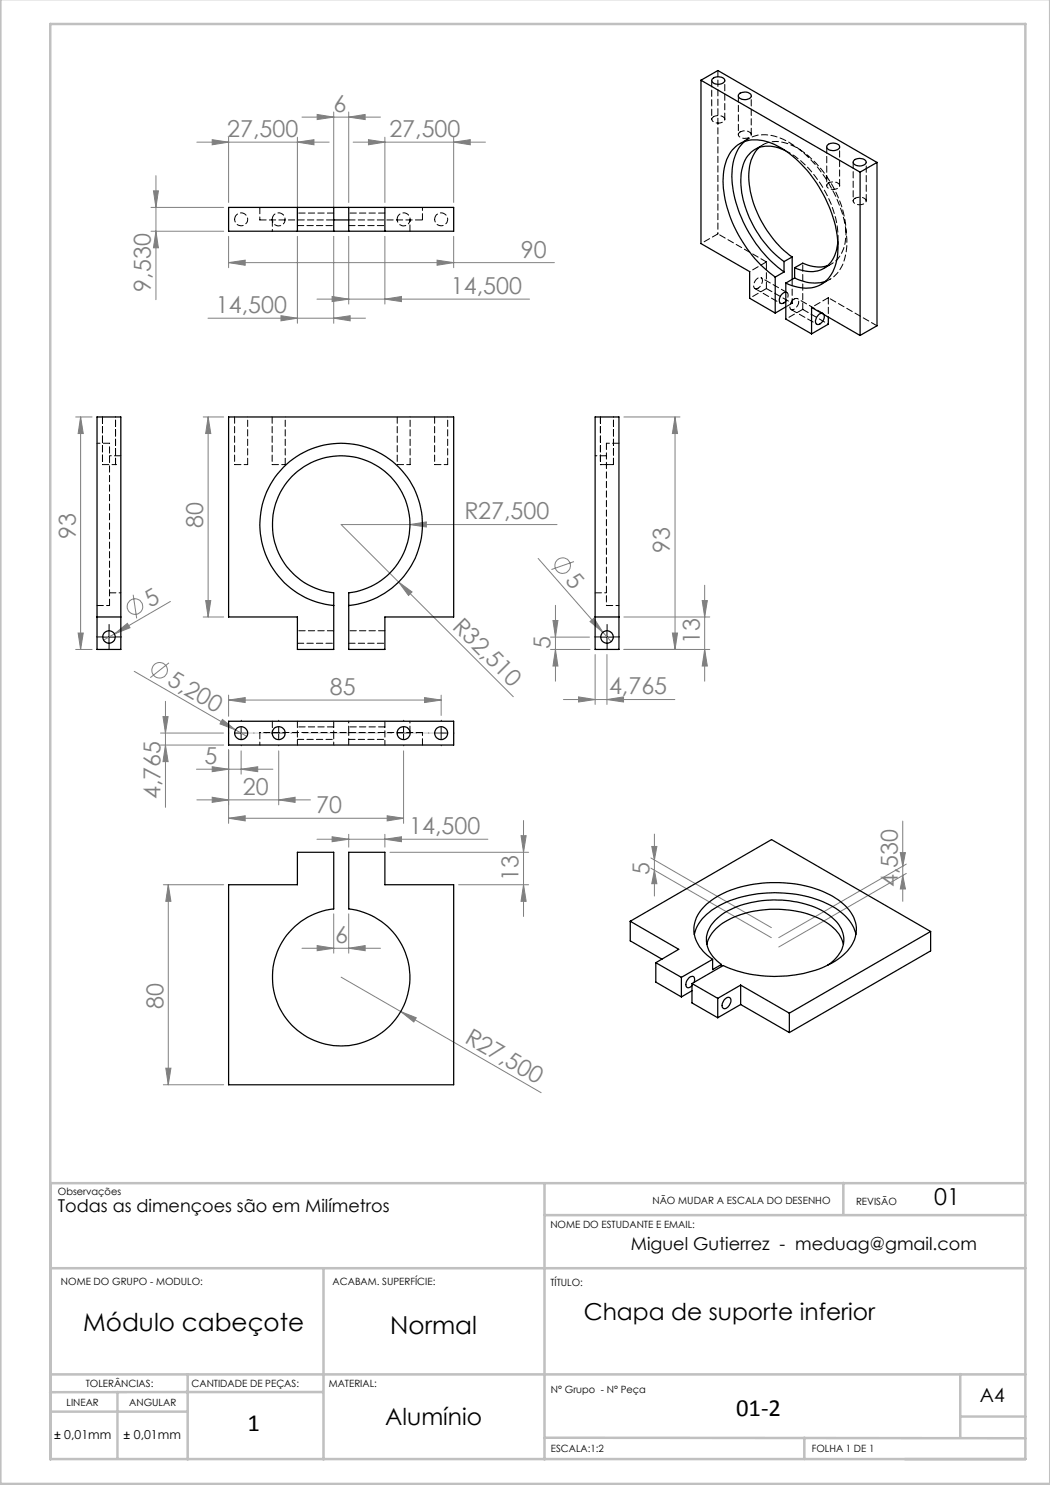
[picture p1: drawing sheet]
<svg xmlns="http://www.w3.org/2000/svg" width="210mm" height="297mm" viewBox="0 0 210 297" stroke-linecap="round" stroke-linejoin="round" font-family="sans-serif">
<g fill="none" stroke="#808080" stroke-width=".2">
<path d="M30.7 38.2h1l-.5 3.3zM31.2 35.1v24.8M39.4 28.4h26.4M42.4 27.9l3.3 .5-3.3 .6zM45.7 27.4v13.1M59.5 28.4l3.3-.5v1.1zM59.5 27.4v16.7M60.4 23.4h15.7M63.4 22.9l3.3 .5-3.3 .5zM66.7 22.4v19.2M69.7 23.4l3.3-.5v1zM69.7 22.4v18.1"/>
<path d="M70.6 28.4h26.5M73.7 27.9l3.3 .5-3.3 .6zM77 27.4v13.1M90.7 28.4l3.4-.5v1.1zM90.7 27.4v13.1M30.2 46.2h14.5M30.2 41.5h14.5M31.2 46.2l.5 3.4h-1zM45.7 52.5l3.3-.5v1.1zM45.7 47.3v6.2M45.7 52.5h65.2M59.5 47.3v17.4"/>
<path d="M63.4 59.8h42.5M66.4 59.3l3.3 .5-3.3 .5zM66.7 47.3v17.4M69.7 47.3v13.5M77 59.8l3.3-.5v1zM77 47.3v13.5M87.4 52l3.3 .5-3.3 .6zM90.7 47.3v6.2M41.6 63.6h31.5M56.2 63.1l3.3 .5-3.3 .6zM66.7 63.6l3.3-.5v1.1zM15.1 83.4h3.3"/>
<path d="M16.1 83.4l.6 3.3h-1.1zM16.1 83.4v46.5M40.6 83.4h4.1M41.6 83.4l.6 3.3h-1.1zM41.6 83.4v40M124.8 83.4h11.2M135 83.4l.5 3.3h-1zM135 83.4v46.5M26.6 119l.7 4.7M79.7 116.4l2.7 2-.7 .7zM79.7 116.4l23 22.9M82 104.9l3.3-.5v1z"/>
<path d="M107.6 111.7l13 14.8M111.4 104.9h-43.2l11.5 11.5M114.8 112.3l-4.5 1.6M140.9 117v19.2M15.1 129.9h3.3M15.6 126.6h1.1l-.6 3.3zM22.9 126.8l2.6-2.1 .5 .9zM22.9 126.8l-2.2 1.2M26.8 134.3l20.3 11.7M33.8 132.6l-3.7 2.9M34.1 120.3l-11.2 6.5M40.6 123.4h4.1"/>
<path d="M41.1 120.1h1.1l-.6 3.3zM45.7 139v4.3M84.9 139.5l3.3 .5-3.3 .5zM88.2 139v4.1M110.1 129.9h7.9M110.1 127.4h7.8M110.6 124.1h1l-.5 3.3zM111.1 129.9l.5 3.3h-1zM111.1 121.1v15.1M112.7 139.9h22.3M115.7 139.4l3.3 .5-3.3 .5zM118 124.3l.8-.7 1.8 2.9z"/>
<path d="M119 130.9v10M120.6 126.5l1.6 1.8M121.4 139.9l3.3-.5v1zM121.4 130.9v10M124.8 129.9h17.2M124.8 123.4h17.2M134.5 126.6h1l-.5 3.3zM140.4 120.1h1.1l-.6 3.3zM140.9 129.9l.6 3.3h-1.1zM32.1 146.6h12.6M32.1 149h12.6M32.6 143.3h1l-.5 3.3z"/>
<path d="M33.1 149l.5 3.3h-1zM33.1 140.3v21.2M39.3 153.8h15.3M39.4 160h22.7M42.4 153.3l3.3 .5-3.3 .5zM42.4 159.5l3.3 .5-3.3 .5zM44.5 143.9l2.6 2.1-3.1-1.2zM45.7 140l3.3-.5v1zM45.7 150v14.7M45.7 140h42.5M47.1 146l2.3 1.3M48.2 153.8l3.3-.5v1z"/>
<path d="M48.2 150.2v4.6M55.7 160l3.3-.5v1zM55.7 150.2v10.8M80.7 150.2v14.5M32.7 176.9h12M33.7 176.9l.5 3.4h-1zM33.7 176.9v40.1M45.7 163.7l3.3-.5v1zM45.7 163.7h35M63.4 167.8h34.2M66.4 167.4l3.3 .4-3.3 .5zM69.7 166.9v2.5"/>
<path d="M77 167.8l3.3-.4v.9zM77 166.9v2.5M77.4 163.2l3.3 .5-3.3 .5zM78 170.5h27.7M91.7 176.9h14M104.2 167.1h1l-.5 3.4zM104.7 176.9l.5 3.4h-1zM104.7 164.1v19.2M130.2 173.6l24.1 13.9M130.2 171.6l24.1 13.9M130.4 169.3h1l-.5 2.7zM130.9 174l.5 2.7h-1z"/>
<path d="M130.9 166.8v12.4M180.1 170.5h1l-.5 2.7zM180.6 175.1l.5 2.7h-1zM180.6 164.2v16.1M181.3 172.8l-25.5 14.7M181.3 174.7l-25.5 14.7M60.4 189.6h15.7M63.4 189.1l3.3 .5-3.3 .5zM66.7 182.8v7.8M68.2 195.4l40 23.1M69.7 189.6l3.3-.5v1zM69.7 182.8v7.8"/>
<path d="M32.7 217h12M33.2 213.6h1l-.5 3.4zM80.2 202.3l3.1 1.2-.5 .9z"/>
<circle cx="112.5" cy="113.1" r="1.55"/>
<circle cx="27" cy="121.3" r="1.55"/>
<circle cx="31.9" cy="134.1" r="1.56"/>
</g>
<g fill="none" stroke="#000" stroke-width=".2" stroke-dasharray="15.2 1.3 1.3 1.3">
<path d="M20.6 127.4h-1.3M21.8 126.1v-1.2M21.8 128.6v1.3M23.1 127.4h1.2M120.2 127.4h-1.3M121.4 126.1v-1.2M121.4 128.6v1.3M122.7 127.4h1.2M45.7 146.6h.1M48.2 144.1h.1M48.2 149.1v.1M50.7 146.6h.1"/>
<path d="M53.2 146.6h.1M55.7 144.1h.1M55.7 149.1v.1M58.2 146.6h.1M78.2 146.6h.1M80.7 144.1h.1M80.7 149.1v.1M83.2 146.6h.1M85.7 146.6h.1M88.2 144.1h.1M88.2 149.1v.1M90.7 146.6h.1"/>
</g>
<path d="M20.6 127.4h2.4M21.8 126.1v2.6M120.2 127.4h2.5M121.4 126.1v2.6M47 146.6h2.5M48.2 145.4v2.5M54.5 146.6h2.5M55.7 145.4v2.5M79.5 146.6h2.5M80.7 145.4v2.5M87 146.6h2.5M88.2 145.4v2.5" fill="none" stroke="#000" stroke-width=".2"/>
<path d="M48.2 146.6h40" fill="none" stroke="#c0c0c0" stroke-width=".2" stroke-dasharray="15.2 1.3 1.3 1.3" stroke-dashoffset="6.7"/>
<g fill="none" stroke="#c0c0c0" stroke-width=".5">
<path d="M.1 -.1v296.9h209.9v-296.9M10.1 4.8h195v287h-195zM108.9 236.6v55.3M168.7 236.6v6.3M205.1 236.6h-195v55.3M10.1 253.6h195M64.7 253.6v38.3M108.9 243h96.2M10.4 274.9h194.7M23.5 278.4v13.3M37.3 278.4h27.3M37.5 278.4h-27.5"/>
<path d="M37.5 274.9v17M192.1 274.8v12.7M10.2 282.3h27.3M108.9 287.5l96.2 .2M160.9 287.5v4.3M192.1 283.3h13"/>
</g>
<g fill="#808080">
<path d="M118 124.3l.8-.7 1.8 2.9z"/>
<path d="M44.5 143.9l2.6 2.1-3.1-1.2z"/>
<path d="M82 104.9l3.3-.5v1z"/>
<path d="M22.9 126.8l2.6-2.1 .5 .9z"/>
<path d="M79.7 116.4l2.7 2-.7 .7z"/>
<path d="M80.2 202.3l3.1 1.2-.5 .9z"/>
<path d="M121.4 139.9l3.3-.5v1zM115.7 139.4l3.3 .5-3.3 .5z"/>
<path d="M48.2 153.8l3.3-.5v1zM42.4 153.3l3.3 .5-3.3 .5zM55.7 160l3.3-.5v1zM42.4 159.5l3.3 .5-3.3 .5zM84.9 139.5l3.3 .5-3.3 .5zM45.7 140l3.3-.5v1z"/>
<path d="M45.7 163.7l3.3-.5v1zM77.4 163.2l3.3 .5-3.3 .5zM45.7 52.5l3.3-.5v1.1zM87.4 52l3.3 .5-3.3 .6zM73.7 27.9l3.3 .5-3.3 .6zM90.7 28.4l3.4-.5v1.1zM63.4 22.9l3.3 .5-3.3 .5zM69.7 23.4l3.3-.5v1zM56.2 63.1l3.3 .5-3.3 .6zM66.7 63.6l3.3-.5v1.1zM63.4 189.1l3.3 .5-3.3 .5zM69.7 189.6l3.3-.5v1zM66.4 167.4l3.3 .4-3.3 .5zM77 167.8l3.3-.4v.9z"/>
<path d="M42.4 27.9l3.3 .5-3.3 .6zM59.5 28.4l3.3-.5v1.1z"/>
<path d="M33.2 213.6h1l-.5 3.4zM33.7 176.9l.5 3.4h-1z"/>
<path d="M130.9 174l.5 2.7h-1zM130.4 169.3h1l-.5 2.7z"/>
<path d="M104.7 176.9l.5 3.4h-1zM104.2 167.1h1l-.5 3.4z"/>
<path d="M31.2 46.2l.5 3.4h-1zM30.7 38.2h1l-.5 3.3z"/>
<path d="M135 83.4l.5 3.3h-1zM134.5 126.6h1l-.5 3.3z"/>
<path d="M41.6 83.4l.6 3.3h-1.1zM41.1 120.1h1.1l-.6 3.3zM32.6 143.3h1l-.5 3.3zM33.1 149l.5 3.3h-1zM110.6 124.1h1l-.5 3.3zM111.1 129.9l.5 3.3h-1zM140.4 120.1h1.1l-.6 3.3zM140.9 129.9l.6 3.3h-1.1zM180.1 170.5h1l-.5 2.7zM180.6 175.1l.5 2.7h-1z"/>
<path d="M16.1 83.4l.6 3.3h-1.1zM15.6 126.6h1.1l-.6 3.3z"/>
<path d="M66.4 59.3l3.3 .5-3.3 .5zM77 59.8l3.3-.5v1z"/>
</g>
<g fill="none" stroke="#000" stroke-width=".25">
<path d="M140.2 16v32.7l9.7 5.6v5.4l5.1 2.9M140.2 16l31.8 18.4M140.2 16l3.4-1.9 31.8 18.4M142.5 15.8a1.69 1.69 0 0 1 2.5 .2 1.46 1.46 0 0 1-1.3 .9 1.46 1.46 0 0 1-1.4-.8zM147.9 18.7a1.63 1.63 0 0 1 2.3 .4 1.32 1.32 0 0 1-1.8 .8 .67 .67 0 0 1-.6-.4 .67 .67 0 0 1 .1-.8zM148.9 28.3a9.4 9.4 0 0 0-2.5 7.6 25.9 25.9 0 0 0 10.4 18.5M151.8 29.5a7.9 7.9 0 0 0-2 6.8 22.1 22.1 0 0 0 8.6 15.1M157.1 30.1a5.8 5.8 0 0 0-7.6 1.1 10.1 10.1 0 0 0-1 8 22.2 22.2 0 0 0 8.3 13.1M165.5 29.1a1.71 1.71 0 0 1 2.4 .1 1 1 0 0 1-1.4 .9 .95 .95 0 0 1-1.1-.9zM170.9 32a1.71 1.71 0 0 1 2.3 .4 1.54 1.54 0 0 1-2.5 .3l-.1-.3zM172 34.4v32.7M175.4 32.5l-3.4 1.9"/>
<path d="M175.4 32.5v32.7l-3.4 1.9M59.5 41.5v4.7M66.7 41.5h3M66.7 44h3M66.7 46.2h3M66.7 41.5v4.7M66.7 41.5h-21v4.7h21M69.7 41.5v4.7M69.7 41.5h21v4.7h-21M77 41.5v4.7M155 55.4a25.8 25.8 0 0 1-10.4-19.1 8.5 8.5 0 0 1 2.9-7.3 7.5 7.5 0 0 1 8 .2 25.3 25.3 0 0 1 11.4 15.1 13.9 13.9 0 0 1-.6 10.5 6 6 0 0 1-7.3 2.5l-1.8-.7M155 55.4v7.2"/>
<path d="M156.8 54.4l-1.8 1M156.8 52.3v2.1M157.2 58.5a1.58 1.58 0 0 0-1.2 2.1 .87 .87 0 0 0 1.2-.4M157.2 56.6v7.2l5.1 3M158.4 51.4l-1.6 .9M158.4 51.4v4.5M158.9 55.6a8 8 0 0 0 6.2 .7M158.9 55.6l-1.7 1M158.9 53.5v2.1M165.5 53.1a6.8 6.8 0 0 1-5-.5l-1.6 .9M167.6 48.3a6 6 0 0 1-4.1 5.9 7.3 7.3 0 0 1-4.6-.7M157.2 61.4l-2.2 1.2"/>
<path d="M162.3 66.8v-5.3l9.7 5.6M164.3 62.6a1.52 1.52 0 0 0-.9 2.3 1.58 1.58 0 0 0 1.4-2M165.7 63.4v1.4l-3.4 2M19.4 83.4h4.8v46.5h-4.8zM45.7 83.4h45v40h-13.7v6.5h-7.3v-11.3a13.7 13.7 0 0 0 10.2-21 13.7 13.7 0 0 0-23.3 0 13.7 13.7 0 0 0 10.1 21v11.3h-7.2v-6.5h-13.8zM119 83.4h4.8v46.5h-4.8zM19.4 123.4h4.8M66.7 121.1a16.3 16.3 0 0 1-12.3-24.7 16.3 16.3 0 0 1 27.7 0 16.3 16.3 0 0 1-12.4 24.7M119 123.4h4.8M45.7 144.2h45v4.8h-45zM45.7 176.9h13.8v-6.4h7.2v11.3a13.7 13.7 0 0 0-10.1 20.9 13.7 13.7 0 0 0 23.3 0 13.7 13.7 0 0 0-10.2-20.9v-11.3h7.3v6.4h13.7v40.1h-45zM126 184.3l9.7 5.6-4.5 2.6"/>
<path d="M126 184.3l28.3-16.4 31.8 18.4M126 184.3v3.9l6.4 3.6M131.2 192.5l5.1 3M131.2 192.5v3.9l5.1 3M136.3 195.5v3.9M138.4 196.7l5.1 3M138.4 196.7v3.9l5.1 2.9M138.4 198.2l-2.1 1.2M138.8 196.5a.71 .71 0 0 0-.5-1.2 1.52 1.52 0 0 0-.9 2.2h.4l.6-.4M138.9 186.9a9 9 0 0 1 5.2-5.9 25.4 25.4 0 0 1 22.4 .3 9 9 0 0 1 4.7 5.6M141.4 188.9a8 8 0 0 1 4.8-5.2 21.4 21.4 0 0 1 19.1 .8 7.1 7.1 0 0 1 3.4 4.4M142.5 191.9a7.4 7.4 0 0 1-3.7-6.4 8.3 8.3 0 0 1 4.6-6.2 25.6 25.6 0 0 1 23.1-.1 8.2 8.2 0 0 1 4.8 6.7 7.8 7.8 0 0 1-4.3 6.3 25.2 25.2 0 0 1-18 2.4l-2.3-.6-2.1-.9-6.2 3.6"/>
<path d="M142.5 191.9l-6.2 3.6M142.5 191.9v2l1.8-1M143.5 199.7v3.8M144.3 192.9a5.7 5.7 0 0 1-2.8-6.4 9.4 9.4 0 0 1 5.9-5.2 21.7 21.7 0 0 1 17.3 1 7.2 7.2 0 0 1 4.1 5.3 6.1 6.1 0 0 1-3.3 5.4M144.3 192.9v.4M144.9 199.9a.66 .66 0 0 1 .8-.5 .66 .66 0 0 1 .5 .8 1.47 1.47 0 0 1-1.5 1.5 1.32 1.32 0 0 1 .2-1.8zM148.1 197l9.8 5.6M148.1 197l-4.6 2.7M148.1 197v3.9M186.1 186.3l-28.2 16.3M186.1 186.3v3.9l-28.2 16.3M148.1 200.9l9.8 5.6"/>
<path d="M148.1 200.9l-4.6 2.6M157.9 202.6v3.9"/>
<circle cx="21.8" cy="127.4" r="1.25"/>
<circle cx="121.4" cy="127.4" r="1.24"/>
<circle cx="48.2" cy="146.6" r="1.3"/>
<circle cx="55.7" cy="146.6" r="1.3"/>
<circle cx="80.7" cy="146.6" r="1.3"/>
<circle cx="88.2" cy="146.6" r="1.29"/>
</g>
<g fill="none" stroke="#000" stroke-width=".2" stroke-dasharray="1.3 .6">
<path d="M142.3 16.1v7.8M143.6 14.1v32.7M147.7 19.2v7.7M142.7 23.3a.65 .65 0 0 0-.3 .8 .65 .65 0 0 0 .7 .4 1.43 1.43 0 0 0 1.9-.7 1.68 1.68 0 0 0-2.3-.5M145 23.9v-7.8M148 26.4a.63 .63 0 0 0-.3 .7 .63 .63 0 0 0 .7 .5 1.52 1.52 0 0 0 1.8-.6 1.34 1.34 0 0 0-2-.7l-.2 .1M149.8 27.7l-1.8 1M150.2 26.9v-7.7M152.6 29l-1.6 .9M165.3 29.4v7.7M165.7 36.6a.63 .63 0 0 0-.3 .8 .63 .63 0 0 0 .7 .4 1.58 1.58 0 0 0 1.8-.6 1.34 1.34 0 0 0-2-.7l-.2 .1M167.9 37.1v-7.7"/>
<path d="M170.6 32.4v7.8M171 39.6a.58 .58 0 0 0-.4 .7 .58 .58 0 0 0 .6 .5 1.47 1.47 0 0 0 2-.7 1.59 1.59 0 0 0-2.2-.5M46.9 43.9a1.31 1.31 0 0 1 1.9-1.3 1.31 1.31 0 0 1 .3 2.2 1.31 1.31 0 0 1-2.1-.7l-.1-.2M52 44h14.7M52 41.5v2.5M54.4 43.9a1.29 1.29 0 0 1 1.8-1.3 1.29 1.29 0 0 1 .4 2.2 1.29 1.29 0 0 1-2.1-.7l-.1-.2M54.5 44v2.2M59.5 45.1h7.2M66.7 42.6h-7.2M69.7 44h14.8M69.7 45.1h7.3M77 42.6h-7.3"/>
<path d="M79.4 43.9a1.31 1.31 0 0 1 1.9-1.2 1.31 1.31 0 0 1 .3 2.2 1.31 1.31 0 0 1-2.1-.6l-.1-.4M82 46.2v-2.2M84.5 44v-2.5M86.9 43.9a1.31 1.31 0 0 1 1.9-1.3 1.31 1.31 0 0 1 .3 2.2 1.31 1.31 0 0 1-2.1-.7l-.1-.2M143.6 46.8l-3.4 1.9M151 57.7l5.1 3M151.6 57.6a.57 .57 0 0 1-.7 .1 .57 .57 0 0 1-.2-.7 1.4 1.4 0 0 1 1.6-1.4 1.56 1.56 0 0 1-.7 2M153.3 57.7l5.1 2.9M153.3 52.4l-9.7-5.6M153.3 52.4l-3.4 1.9M153.3 57.7l-3.4 2M153.3 57.7v-5.3"/>
<path d="M157.2 58.5a.9 .9 0 0 1 .1 1.5l-.1 .2M157.4 58.5l-5.2-2.9M158.4 55.9v4.7M158.9 59.8a1.54 1.54 0 0 0-.7 2.1 1.41 1.41 0 0 0 1.5-1.6 .53 .53 0 0 0-.2-.6 .53 .53 0 0 0-.6 .1M164.3 56.9l1.7-1.1M164.7 53.7l1.7-.9M165.1 56.3a6.8 6.8 0 0 0 4.1-5.8 22.8 22.8 0 0 0-4.6-15.5 19.6 19.6 0 0 0-9.7-7.8 6.3 6.3 0 0 0-6 1.1M165.5 53.1a5.9 5.9 0 0 0 3.7-5.7 20.4 20.4 0 0 0-5.4-14.1 12.6 12.6 0 0 0-8.6-5 4.9 4.9 0 0 0-3.4 1.2M165.7 59.5l-3.4 2M165.7 59.5v3.9M167.6 48.3a21 21 0 0 0-6.5-15.2 14.2 14.2 0 0 0-4-3M173.2 40.2v-7.8"/>
<path d="M158.2 61.9l5.2 2.9M158.4 60.6l-1.2 .8M160.5 61.9v-9.3M160.5 61.9l-3.3 1.9M160.5 61.9l5.2 2.9M164.6 62.7l-5.1-3M164.8 62.9l-.3-.3h-.2M175.4 65.2l-9.7-5.7M20.5 92.9h2.6M20.5 83.4v9.5M21.9 88.6h-2.5M23.1 92.9h.1"/>
<path d="M23.1 92.9v-9.5M24.2 91.2h-2.3M46.9 92.9h2.6M46.9 83.4v9.5M49.5 92.9v-9.5M54.4 92.9h2.6M54.4 83.4v9.5M57 92.9v-9.5M79.4 92.9h2.6M79.4 83.4v9.5M82 92.9v-9.5M86.9 92.9h2.6"/>
<path d="M86.9 83.4v9.5M89.5 92.9v-9.5M120.1 92.9h1.3M120.1 92.9h.1M120.1 83.4v9.5M121.3 88.6v32.5M121.3 91.2h-2.3M121.4 92.9h1.3M122.7 92.9v-9.5M123.8 88.6h-2.5M21.9 118.6h2.3M119 118.6h2.3"/>
<path d="M19.4 121.1h2.5M21.9 121.1v-32.5M59.5 128.7h7.2M66.7 126.1h-7.2M69.7 128.7h7.3M77 126.1h-7.3M121.3 121.1h2.5M52 146.5v2.5M54.5 144.2v2.3M59.5 144.2v4.8M59.5 147.9h7.2M66.7 146.5v2.5"/>
<path d="M66.7 144.2v2.3M66.7 145.4h-7.2M69.7 149v-2.5M69.7 146.5v-2.3M69.7 147.9h7.3M77 144.2v4.8M77 145.4h-7.3M82 146.5v-2.3M84.5 146.5h-32.5M84.5 149v-2.5"/>
</g>
<g font-size="4.9">
<text x="16.6" y="266.1">Módulo cabeçote</text>
<text x="78.1" y="266.8">Normal</text>
<text x="49.5" y="286.1">1</text>
<text x="147.2" y="283.1">01-2</text>
</g>
<g font-size="4.7" fill="#808080">
<text x="66.7" y="22.4">6</text>
<text x="45.4" y="27.4">27,500</text>
<text x="77.9" y="27.4">27,500</text>
<text x="104.2" y="51.5">90</text>
<text x="30.2" y="58.3" transform="rotate(-90 30.2 58.3)">9,530</text>
<text x="90.2" y="58.8">14,500</text>
<text x="43.2" y="62.6">14,500</text>
<text x="15.1" y="107.9" transform="rotate(-90 15.1 107.9)">93</text>
<text x="40.6" y="105.6" transform="rotate(-90 40.6 105.6)">80</text>
<text x="92.9" y="103.9">R27,500</text>
<text x="134" y="110.6" transform="rotate(-90 134 110.6)">93</text>
<text x="112.9" y="116.1" transform="rotate(49 112.9 116.1)">5</text>
<text x="30.1" y="121.6" transform="rotate(-30 30.1 121.6)">5</text>
<text x="90.3" y="125.5" transform="rotate(45 90.3 125.5)">R32,510</text>
<text x="110.1" y="129.8" transform="rotate(-90 110.1 129.8)">5</text>
<text x="140" y="128.7" transform="rotate(-90 140 128.7)">13</text>
<text x="33.2" y="136.8" transform="rotate(30 33.2 136.8)">5,200</text>
<text x="66" y="139">85</text>
<text x="121.8" y="138.9">4,765</text>
<text x="40.9" y="152.8">5</text>
<text x="32.1" y="159.8" transform="rotate(-90 32.1 159.8)">4,765</text>
<text x="48.6" y="158.9">20</text>
<text x="63.3" y="162.6">70</text>
<text x="81.8" y="166.8">14,500</text>
<text x="103.7" y="176.2" transform="rotate(-90 103.7 176.2)">13</text>
<text x="129.9" y="175" transform="rotate(-90 129.9 175)">5</text>
<text x="179.6" y="177.4" transform="rotate(-90 179.6 177.4)">4,530</text>
<text x="67" y="188.6">6</text>
<text x="32.7" y="201.7" transform="rotate(-90 32.7 201.7)">80</text>
<text x="92.7" y="208.4" transform="rotate(30 92.7 208.4)">R27,500</text>
</g>
<g font-size="4.7">
<text x="186.8" y="240.9">01</text>
<text x="116.7" y="263.9">Chapa de suporte inferior</text>
<text x="77.1" y="285">Alumínio</text>
</g>
<text font-size="3.9" x="196" y="280.4">A4</text>
<g font-size="3.5">
<text x="11.6" y="242.4">Todas as dimençoes são em Milímetros</text>
<text x="126.2" y="250.1">Miguel Gutierrez - meduag@gmail.com</text>
</g>
<g font-size="2.5">
<text x="10.8" y="287.8">± 0,01mm</text>
<text x="24.7" y="287.8">± 0,01mm</text>
</g>
<g font-size="2">
<text x="11.6" y="239.1">Observações</text>
<text x="110.1" y="245.5">NOME DO ESTUDANTE E EMAIL:</text>
<text x="130.5" y="240.8">NÃO MUDAR A ESCALA DO DESENHO</text>
<text x="171.2" y="241">REVISÃO</text>
<text x="12.2" y="256.9">NOME DO GRUPO - MODULO:</text>
<text x="66.5" y="256.9">ACABAM. SUPERFÍCIE:</text>
<text x="110.1" y="257.1">TÍTULO:</text>
<text x="13.3" y="281.2">LINEAR</text>
<text x="17.1" y="277.4">TOLERÂNCIAS:</text>
<text x="25.8" y="281.2">ANGULAR</text>
<text x="38.3" y="277.4">CANTIDADE DE PEÇAS:</text>
<text x="65.8" y="277.4">MATERIAL:</text>
<text x="110.2" y="278.5">N° Grupo - N° Peça</text>
<text x="110.2" y="290.5">ESCALA:1:2</text>
<text x="162.4" y="290.4">FOLHA 1 DE 1</text>
</g>
</svg>
